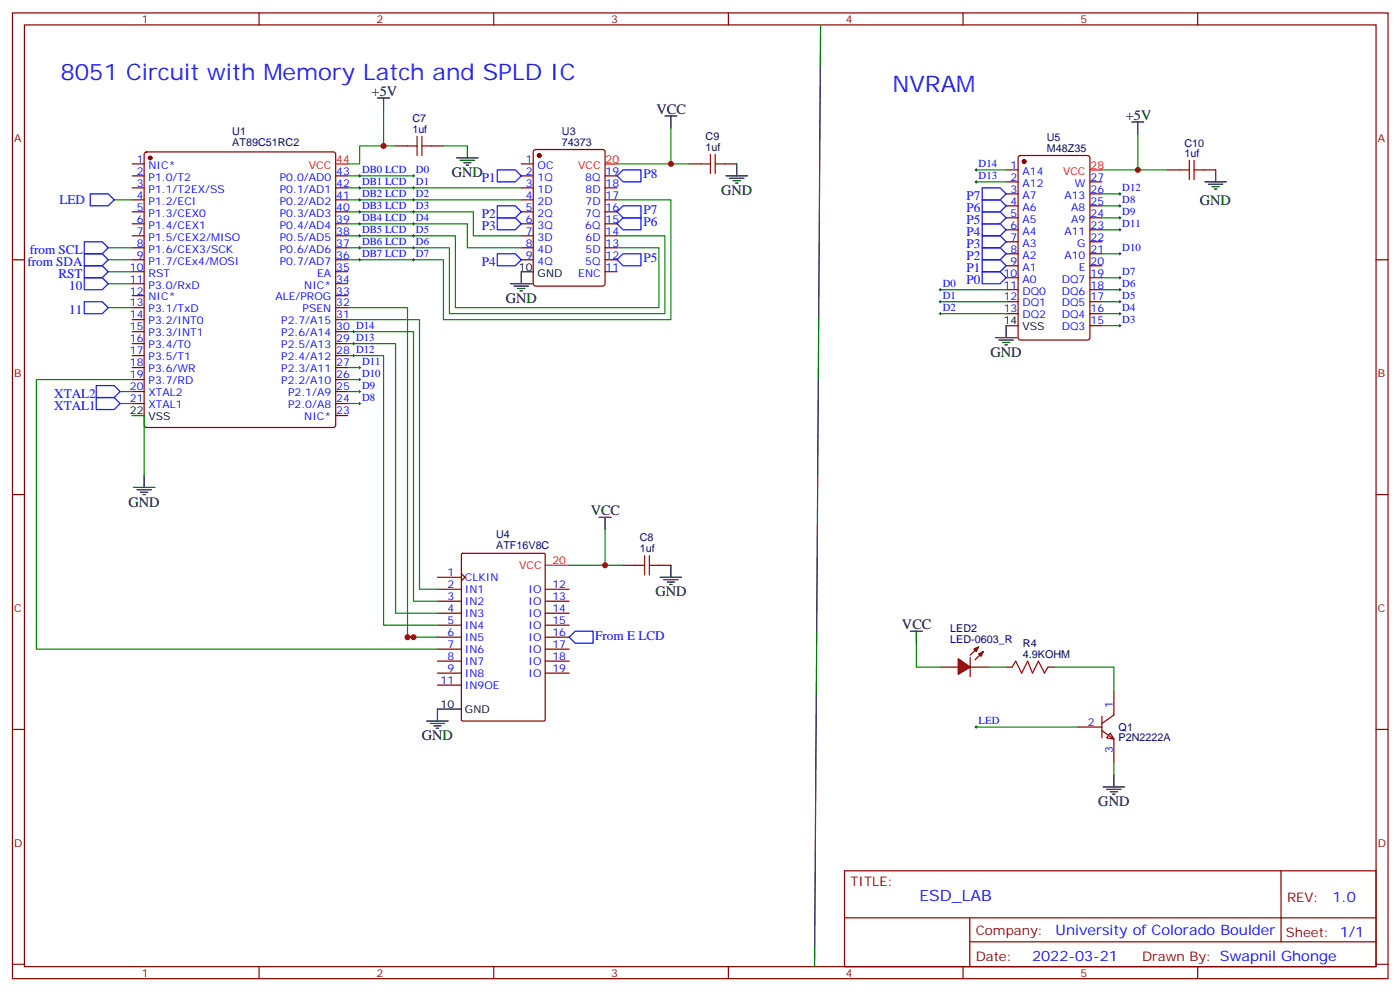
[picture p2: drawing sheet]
<svg xmlns="http://www.w3.org/2000/svg" width="413mm" height="292mm" viewBox="0 0 413 292" stroke-linecap="round" stroke-linejoin="round" font-family="sans-serif">
<g fill="none" stroke="#870000" stroke-width=".35">
<path d="M3.7 3.8h405.3v284.3h-405.3zM7.2 7.3h398.3v277.3h-398.3zM76.3 3.8v3.5M145.5 3.8v3.5M214.6 3.8v3.5M283.8 3.8v3.5M352.9 3.8v3.5M38.9 48.3h3.6M38.9 51.8h3.6M38.9 55.3h3.6M38.9 58.8h3.6M42.7 44.9l.5-.2h55l.5 .2 .2 .5v79.8l-.2 .5-.5 .2h-55l-.5-.3-.2-.4v-79.8z"/>
<path d="M98.9 51.8h3.5M98.9 55.3h3.5M98.9 58.8h3.5M116.6 43h3.5M127.1 43h3.6M153.6 48.3h3.5M153.6 51.8h3.5M153.6 55.3h3.5M153.6 58.8h3.5M157.4 44.2l.4-.2h19.8l.6 .5 .1 39-.5 .7h-20l-.6-.4-.1-39.1zM178.3 51.8h3.5M178.3 55.3h3.5"/>
<path d="M178.3 58.8h3.5M203 48.3h3.5M213.6 48.3h3.5M296.5 50h3.5M296.5 53.6h3.5M296.5 57.1h3.5M300.2 46l.5-.2h19.8l.6 .4 .1 53.2-.5 .7h-20l-.6-.4-.1-53.2zM321.2 53.6h3.5M321.2 57.1h3.5M344.1 50h3.5M354.7 50h3.5M3.7 76.5h3.5"/>
<path d="M38.9 76.5h3.6M38.9 62.4h3.6M38.9 65.9h3.6M38.9 69.4h3.6M38.9 73h3.6M98.9 76.5h3.5M98.9 62.4h3.5M98.9 65.9h3.5M98.9 69.4h3.5M98.9 73h3.5M153.6 76.5h3.5M153.6 62.4h3.5"/>
<path d="M153.6 65.9h3.5M153.6 69.4h3.5M153.6 73h3.5M178.3 76.5h3.5M178.3 62.4h3.5M178.3 65.9h3.5M178.3 69.4h3.5M178.3 73h3.5M296.5 60.6h3.5M296.5 64.1h3.5M296.5 67.7h3.5M296.5 71.2h3.5"/>
<path d="M296.5 74.7h3.5M296.5 78.2h3.5M321.2 60.6h3.5M321.2 64.1h3.5M321.2 67.7h3.5M321.2 71.2h3.5M321.2 74.7h3.5M321.2 78.2h3.5M405.5 76.5h3.5M38.9 80h3.6M38.9 83.5h3.6M38.9 87.1h3.6"/>
<path d="M38.9 90.6h3.6M38.9 94.1h3.6M38.9 97.6h3.6M98.9 80h3.5M98.9 83.5h3.5M98.9 87.1h3.5M98.9 90.6h3.5M98.9 94.1h3.5M98.9 97.6h3.5M178.3 80h3.5M296.5 81.8h3.5M296.5 85.3h3.5"/>
<path d="M296.5 88.8h3.5M296.5 92.4h3.5M321.2 81.8h3.5M321.2 85.3h3.5M321.2 88.8h3.5M321.2 92.4h3.5M321.2 95.9h3.5M38.9 101.2h3.6M38.9 104.7h3.6M38.9 108.2h3.6M38.9 111.8h3.6M38.9 115.3h3.6"/>
<path d="M38.9 118.8h3.6M98.9 101.2h3.5M98.9 104.7h3.5M98.9 108.2h3.5M98.9 111.8h3.5M98.9 115.3h3.5M98.9 118.8h3.5M98.9 122.3h3.5M3.7 145.6h3.5M405.5 145.6h3.5M128.9 173.5h7.1M128.9 177h7.1"/>
<path d="M128.9 170h7.1M136 168.9l1 1.1-1 1M136 163.1l.3-.2h24l.3 .2 .1 48.8-.2 .4h-24.2l-.3-.2zM160.7 173.5h7M160.7 177h7M183.6 166.4h3.5M194.2 166.4h3.5M128.9 180.6h7.1M128.9 184.1h7.1M128.9 187.6h7.1M128.9 191.1h7.1M128.9 194.7h7.1"/>
<path d="M128.9 198.2h7.1M160.7 180.6h7M160.7 184.1h7M160.7 187.6h7M160.7 191.1h7M160.7 194.7h7M160.7 198.2h7M3.7 214.8h3.5M128.9 201.7h7.1M405.5 214.8h3.5M248.8 256.4h156.7v28.2h-156.7zM377.5 256.4v20.9"/>
<path d="M248.9 270.2h156.5M285.8 277.3h119.6M285.8 270.2v14.2M3.7 283.9h3.5M76.3 284.6v3.5M145.5 284.6v3.5M214.6 284.6v3.5M283.8 284.6v3.5M352.9 284.6v3.5M405.5 283.9h3.5"/>
</g>
<g fill="#870000" stroke="#870000" stroke-width=".35">
<circle cx="44.2" cy="46.5" r=".53"/>
<circle cx="158.9" cy="45.8" r=".53"/>
<circle cx="301.8" cy="47.6" r=".53"/>
</g>
<g fill="none" stroke="#000" stroke-width=".35">
<path d="M241.8 7.7l-1.8 276.9M111.3 28.9h3.5M113 28.9v3.5M195.9 34.1h3.6M197.7 34.1v3.6M333.5 35.9h3.5M335.3 35.9v3.5M134.5 46.5h6.4M135.6 47.2h4.2M136.7 47.9h2.1M137.4 48.6h.7M137.7 43v3.5"/>
<path d="M213.9 51.8h6.4M215 52.5h4.2M216 53.2h2.2M216.7 53.9h.8M217.1 48.3v3.5M355 53.6h6.4M356.1 54.3h4.2M357.2 55h2.1M357.9 55.7h.7M358.2 50v3.6M150.4 83.5h6.4M151.5 84.2h4.2"/>
<path d="M152.5 84.9h2.2M153.2 85.7h.8M157.1 80h-3.5v3.5M293.3 99.4h6.3M300 95.9h-3.5v3.5M294.4 100.1h4.2M295.4 100.8h2.1M296.1 101.5h.7M38.9 122.3h3.6M42.5 140v3.5M39.3 143.5h6.3M40.4 144.2h4.2"/>
<path d="M41.4 144.9h2.1M42.1 145.6h.7M176.5 152.3h3.6M178.3 152.3v3.6M194.5 170h6.4M195.6 170.7h4.2M196.6 171.4h2.2M197.3 172.1h.7M197.7 166.4v3.6M125.7 212.3h6.4M126.8 213h4.2M127.8 213.7h2.2"/>
<path d="M128.6 214.4h.7M136 208.8h-7.1v3.5"/>
</g>
<path d="M98.9 48.3h3.5M178.3 48.3h3.5M321.2 50h3.5M160.7 166.4h7" fill="none" stroke="#f00" stroke-width=".35"/>
<g fill="none" stroke="#a10000" stroke-width=".35">
<path d="M120.1 43h2.8M122.9 40.1v5.7M124.3 43h2.8M124.3 40.1v5.7M206.5 48.3h2.8M209.3 45.4v5.7M210.7 48.3h2.9M210.7 45.4v5.7M347.6 50h2.8M350.4 47.2v5.6M351.9 50h2.8M351.9 47.2v5.6"/>
<path d="M187.1 166.4h2.8M189.9 163.6v5.7M191.3 166.4h2.9M191.3 163.6v5.7"/>
</g>
<g fill="none" stroke="#008700" stroke-width=".35">
<path d="M113 32.4v10.6h-7v5.3h-3.6M197.7 37.7v10.6h5.3M335.3 39.4v10.6M33.7 58.8h5.2M102.4 58.8h51.2M102.4 55.3h51.2M102.4 51.8h19.4M113 43h3.6M130.7 43h7M181.8 58.8h15.9v35.3h-67v-17.6h-28.3M181.8 48.3h15.9M287.7 50h8.8"/>
<path d="M287.7 53.6h8.8M324.7 50h19.4M324.7 57.1h5.3M102.4 62.4h37.1v7h14.1M102.4 65.9h35.3v7.1h15.9M102.4 69.4h31.8v21.2h60v-17.6h-12.4M181.8 69.4h14.1v23h-63.5v-19.4h-30M324.7 74.7h5.3M324.7 67.7h5.3M324.7 64.1h5.3M324.7 60.6h5.3M31.9 80h7"/>
<path d="M102.4 90.6h17.7v97h1.7M102.4 97.6h19.4v79.4h7.1M102.4 94.1h21.2v79.4h5.3M277.1 85.3h19.4M277.1 88.8h19.4M277.1 92.4h19.4M324.7 85.3h5.3M324.7 88.8h5.3M324.7 92.4h5.3M324.7 81.8h5.3M324.7 95.9h5.3M35.4 115.3h3.5"/>
<path d="M35.4 118.8h3.5M38.9 111.8h-28.2v79.3h118.2M102.4 101.2h14.2v79.4h12.3M102.4 104.7h10.6v79.4h15.9M102.4 115.3h3.6M102.4 118.8h3.6M102.4 111.8h3.6M102.4 108.2h3.6M38.9 122.3h3.6v17.7M178.3 155.9v10.5M167.7 166.4h15.9M120.1 187.6h8.8"/>
</g>
<g fill="none" stroke="#00f" stroke-width=".35">
<path d="M26.6 57.1h5.3l1.8 1.7-1.8 1.8h-5.3zM146.5 50h5.3l1.8 1.8-1.8 1.8h-5.3zM181.8 51.8l1.8-1.8h5.3v3.6h-5.3zM289.4 58.8h5.3l1.8 1.8-1.8 1.8h-5.3zM289.4 55.3h5.3l1.8 1.8-1.8 1.7h-5.3zM24.8 78.2h5.3l1.8 1.8-1.8 1.8h-5.3zM146.5 60.6h5.3l1.8 1.8-1.8 1.7h-5.3zM146.5 64.1h5.3l1.8 1.8-1.8 1.8h-5.3zM146.5 74.7h5.3l1.8 1.8-1.8 1.7h-5.3zM181.8 62.4l1.8-1.8h5.3v3.5h-5.3zM181.8 65.9l1.8-1.8h5.3v3.6h-5.3zM181.8 76.5l1.8-1.8h5.3v3.5h-5.3z"/>
<path d="M289.4 76.5h5.3l1.8 1.7-1.8 1.8h-5.3zM289.4 73h5.3l1.8 1.7-1.8 1.8h-5.3zM289.4 69.4h5.3l1.8 1.8-1.8 1.8h-5.3zM289.4 65.9h5.3l1.8 1.8-1.8 1.7h-5.3zM289.4 62.4h5.3l1.8 1.7-1.8 1.8h-5.3zM289.4 80h5.3l1.8 1.8-1.8 1.7h-5.3zM28.4 113.5h5.3l1.7 1.8-1.7 1.8h-5.3zM28.4 117.1h5.3l1.7 1.7-1.7 1.8h-5.3z"/>
</g>
<g fill="none" stroke="#000" stroke-width=".29">
<path d="M121.5 51.8h.7M121.5 55.3h.7M121.5 58.8h.7M121.8 51.4v.7M121.8 55v.7M121.8 58.5v.7M287.3 53.6h.7M287.3 50h.7M287.7 49.7v.7M287.7 53.2v.7M329.6 57.1h.7M330 56.7v.7"/>
<path d="M121.5 62.4h.7M121.5 65.9h.7M121.5 69.4h.7M121.5 73h.7M121.5 76.5h.7M121.8 62v.7M121.8 65.5v.8M121.8 69.1v.7M121.8 72.6v.7M121.8 76.1v.7M329.6 60.6h.7M329.6 64.1h.7"/>
<path d="M329.6 74.7h.7M329.6 67.7h.7M330 60.3v.7M330 63.8v.7M330 67.3v.7M330 74.4v.7M103.9 97.6h.7M104.2 97.3v.7M276.7 85.3h.7M276.7 88.8h.7M276.7 92.4h.7M277.1 84.9v.8"/>
<path d="M277.1 88.5v.7M277.1 92v.7M329.6 85.3h.7M329.6 88.8h.7M329.6 92.4h.7M329.6 95.9h.7M329.6 81.8h.7M330 81.4v.7M330 84.9v.8M330 88.5v.7M330 92v.7M330 95.5v.7"/>
<path d="M103.9 104.7h.7M103.9 101.2h.7M104.2 100.8v.7M104.2 104.4v.7M105.6 118.8h.7M105.6 115.3h.7M105.6 111.8h.7M105.6 108.2h.7M106 107.9v.7M106 111.4v.7M106 114.9v.7M106 118.5v.7"/>
</g>
<g fill="#f00" stroke="#870000" stroke-width=".35">
<path d="M282.4 194l3.5 2.4-3.5 2.1z"/>
<path d="M285.9 193.6v5.6z"/>
</g>
<g fill="#870000" stroke="#870000" stroke-width=".35">
<path d="M285.9 192.9l1.4-1.4z"/>
<path d="M288.7 192.9l-1.4 1.4z"/>
</g>
<g fill="#f00" stroke="#870000" stroke-width=".35">
<path d="M286.9 191.1l1.5-.7-.7 1.4z"/>
<path d="M288.4 192.5l1.4-.7-.7 1.5z"/>
</g>
<path d="M277.1 196.4h5.3M285.9 196.4h5.3" fill="none" stroke="#870000" stroke-width=".35"/>
<path d="M327.2 215.8l1 1.8-2.1-.4z" fill="#fff" stroke="#870000" stroke-width=".35"/>
<path d="M296.5 196.4h1.7M308.8 196.4h1.8M317.6 214.1h7.1M324.7 215.1l3.5 2.5v7M324.7 210.9v6.3M328.2 203.5v7l-3.5 2.5" fill="none" stroke="#870000" stroke-width=".35"/>
<path d="M268.3 185.8h3.5M270 185.8v3.6M325 231.7h6.4M326.1 232.4h4.2M327.2 233.1h2.1M327.9 233.8h.7M328.2 228.2v3.5" fill="none" stroke="#000" stroke-width=".35"/>
<path d="M31.9 76.5h7M31.9 73h7M31.9 90.6h7M31.9 83.5h7M270 189.4v7h7.1M291.2 196.4h5.3M310.6 196.4h17.6v7.1M287.7 214.1h29.9M328.2 224.6v3.6" fill="none" stroke="#008700" stroke-width=".35"/>
<path d="M298.2 196.4l1.1-1.7 1.8 3.5 1.7-3.5 1.4 3.5 1.8-3.5 1.8 3.5 1-1.8" fill="none" stroke="#a10000" stroke-width=".35"/>
<g fill="none" stroke="#000" stroke-width=".29">
<path d="M105.6 51.8h.7M105.6 55.3h.7M105.6 58.8h.7M106 51.4v.7M106 55v.7M106 58.5v.7M105.6 62.4h.7M105.6 65.9h.7M105.6 69.4h.7M105.6 73h.7M105.6 76.5h.7M106 62v.7"/>
<path d="M106 65.5v.8M106 69.1v.7M106 72.6v.7M106 76.1v.7M287.3 214.1h.7M287.7 213.7v.7"/>
</g>
<path d="M24.8 74.7h5.3l1.8 1.8-1.8 1.7h-5.3zM24.8 71.2h5.3l1.8 1.8-1.8 1.7h-5.3zM24.8 81.8h5.3l1.8 1.7-1.8 1.8h-5.3zM24.8 88.8h5.3l1.8 1.8-1.8 1.8h-5.3zM167.7 187.6l1.8-1.8h5.3v3.6h-5.3z" fill="none" stroke="#00f" stroke-width=".35"/>
<g fill="#c00">
<circle cx="113" cy="43" r=".88"/>
<circle cx="178.3" cy="166.4" r=".88"/>
<circle cx="197.7" cy="48.3" r=".88"/>
<circle cx="120.1" cy="187.6" r=".88"/>
<circle cx="121.8" cy="187.6" r=".88"/>
<circle cx="335.3" cy="50" r=".88"/>
</g>
<g font-size="6.7" fill="#00f">
<text x="17.8" y="23.6">8051 Circuit with Memory Latch and SPLD IC</text>
<text x="263" y="27.1">NVRAM</text>
</g>
<text font-size="4.6" fill="#00f" x="270.9" y="265.4">ESD_LAB</text>
<g font-size="4.2">
<text x="109.5" y="28.2">+5V</text>
<text x="193.5" y="33.4">VCC</text>
<text x="331.8" y="35.2">+5V</text>
<text x="133.1" y="52.1">GND</text>
<text x="212.5" y="57.4">GND</text>
<text x="353.5" y="60.3">GND</text>
<text x="149" y="89.2">GND</text>
<text x="291.9" y="105.1">GND</text>
<text x="37.9" y="149.2">GND</text>
<text x="174.1" y="151.6">VCC</text>
<text x="193.1" y="175.6">GND</text>
<text x="265.8" y="185.1">VCC</text>
<text x="124.3" y="217.9">GND</text>
<text x="323.6" y="237.3">GND</text>
</g>
<g font-size="4.2" fill="#00f">
<text x="392.6" y="265.7">1.0</text>
<text x="311" y="275.2">University of Colorado Boulder</text>
<text x="304.1" y="283">2022-03-21</text>
</g>
<g font-size="3.9" fill="#00f">
<text x="141.9" y="53.6">P1</text>
<text x="189.7" y="52.5">P8</text>
<text x="284.8" y="58.8">P7</text>
<text x="17.5" y="60.1">LED</text>
<text x="141.9" y="64.1">P2</text>
<text x="189.7" y="63.1">P7</text>
<text x="284.8" y="65.9">P5</text>
<text x="284.8" y="62.4">P6</text>
<text x="141.9" y="67.7">P3</text>
<text x="189.7" y="66.7">P6</text>
<text x="284.8" y="69.4">P4</text>
<text x="8.7" y="74.7">from SCL</text>
<text x="189.7" y="77.2">P5</text>
<text x="284.8" y="76.5">P2</text>
<text x="284.8" y="73">P3</text>
<text x="8.1" y="78.2">from SDA</text>
<text x="17.2" y="81.8">RST</text>
<text x="141.9" y="78.2">P4</text>
<text x="284.8" y="83.5">P0</text>
<text x="284.8" y="80">P1</text>
<text x="20.4" y="85.3">10</text>
<text x="20.4" y="92.4">11</text>
<text x="16" y="117.1">XTAL2</text>
<text x="16" y="120.6">XTAL1</text>
<text x="175.4" y="188.4">From E LCD</text>
</g>
<g font-size="3.9" fill="#800">
<text x="250.6" y="261">TITLE:</text>
<text x="379.2" y="265.7">REV:</text>
<text x="287.5" y="275.2">Company:</text>
<text x="378.9" y="275.8">Sheet: 1/1</text>
<text x="287.5" y="282.9">Date:</text>
<text x="336.6" y="282.9">Drawn By: Swapnil Ghonge</text>
</g>
<g font-size="3.2" fill="#800">
<text x="41.8" y="6.8">1</text>
<text x="110.9" y="6.8">2</text>
<text x="180.1" y="6.8">3</text>
<text x="249.2" y="6.8">4</text>
<text x="318.3" y="6.8">5</text>
<text x="4.2" y="41.9">A</text>
<text x="406" y="41.9">A</text>
<text x="4.2" y="111.1">B</text>
<text x="406" y="111.1">B</text>
<text x="4.2" y="180.2">C</text>
<text x="406" y="180.2">C</text>
<text x="4.2" y="249.3">D</text>
<text x="406" y="249.3">D</text>
<text x="41.8" y="287.6">1</text>
<text x="110.9" y="287.6">2</text>
<text x="180.1" y="287.6">3</text>
<text x="249.2" y="287.6">4</text>
<text x="318.3" y="287.6">5</text>
</g>
<g font-size="3.2" fill="#000080">
<text x="121.5" y="35.9">C7</text>
<text x="68.5" y="39.7">U1</text>
<text x="121.5" y="39.1">1uf</text>
<text x="165.6" y="39.7">U3</text>
<text x="207.9" y="41.2">C9</text>
<text x="308.5" y="41.5">U5</text>
<text x="68.5" y="43.1">AT89C51RC2</text>
<text x="165.6" y="43">74373</text>
<text x="207.9" y="44.4">1uf</text>
<text x="308.5" y="44.7">M48Z35</text>
<text x="349" y="46.1">1uf</text>
<text x="349" y="43.2">C10</text>
<text x="146.2" y="161.8">ATF16V8C</text>
<text x="146.2" y="158.5">U4</text>
<text x="188.5" y="159.4">C8</text>
<text x="188.5" y="162.6">1uf</text>
<text x="280" y="189.4">LED-0603_R</text>
<text x="280" y="186.2">LED2</text>
<text x="301.4" y="190.4">R4</text>
<text x="301.4" y="193.6">4.9KOHM</text>
<text x="329.6" y="215.1">Q1</text>
<text x="329.6" y="218.3">P2N2222A</text>
</g>
<g font-size="3.2" fill="#00f">
<text x="40.3" y="47.9">1</text>
<text x="154.9" y="47.9">1</text>
<text x="40.3" y="51.4">2</text>
<text x="43.8" y="49.7">NIC*</text>
<text x="43.8" y="53.2">P1.0/T2</text>
<text x="82.4" y="53.2">P0.0/AD0</text>
<text x="99.1" y="51.4">43</text>
<text x="106.7" y="50.9">DB0 LCD</text>
<text x="122.6" y="50.9">D0</text>
<text x="154.9" y="51.4">2</text>
<text x="158.4" y="49.7">OC</text>
<text x="158.4" y="53.2">1Q</text>
<text x="172.5" y="53.2">8Q</text>
<text x="178.5" y="51.4">19</text>
<text x="288.4" y="52.7">D13</text>
<text x="288.4" y="49.1">D14</text>
<text x="297.8" y="49.7">1</text>
<text x="297.8" y="53.2">2</text>
<text x="301.3" y="51.4">A14</text>
<text x="321.3" y="53.2">27</text>
<text x="40.3" y="55">3</text>
<text x="40.3" y="58.5">4</text>
<text x="43.8" y="56.7">P1.1/T2EX/SS</text>
<text x="82.4" y="56.7">P0.1/AD1</text>
<text x="99.1" y="58.5">41</text>
<text x="99.1" y="55">42</text>
<text x="106.7" y="54.4">DB1 LCD</text>
<text x="106.7" y="58">DB2 LCD</text>
<text x="122.6" y="54.4">D1</text>
<text x="122.6" y="58">D2</text>
<text x="154.9" y="55">3</text>
<text x="154.9" y="58.5">4</text>
<text x="158.4" y="56.7">1D</text>
<text x="172.5" y="56.7">8D</text>
<text x="178.5" y="58.5">17</text>
<text x="178.5" y="55">18</text>
<text x="297.8" y="56.7">3</text>
<text x="301.3" y="55">A12</text>
<text x="301.3" y="58.5">A7</text>
<text x="313.7" y="58.5">A13</text>
<text x="316.7" y="55">W</text>
<text x="321.3" y="56.7">26</text>
<text x="330.7" y="59.7">D8</text>
<text x="330.7" y="56.2">D12</text>
<text x="40.3" y="62">5</text>
<text x="40.3" y="65.5">6</text>
<text x="43.8" y="60.3">P1.2/ECI</text>
<text x="43.8" y="63.8">P1.3/CEX0</text>
<text x="82.4" y="63.8">P0.3/AD3</text>
<text x="82.4" y="60.3">P0.2/AD2</text>
<text x="99.1" y="65.5">39</text>
<text x="99.1" y="62">40</text>
<text x="106.7" y="61.5">DB3 LCD</text>
<text x="106.7" y="65">DB4 LCD</text>
<text x="122.6" y="61.5">D3</text>
<text x="122.6" y="65">D4</text>
<text x="154.9" y="62">5</text>
<text x="154.9" y="65.5">6</text>
<text x="158.4" y="60.3">2D</text>
<text x="158.4" y="63.8">2Q</text>
<text x="172.5" y="63.8">7Q</text>
<text x="172.5" y="60.3">7D</text>
<text x="178.5" y="65.5">15</text>
<text x="178.5" y="62">16</text>
<text x="297.8" y="60.3">4</text>
<text x="297.8" y="63.8">5</text>
<text x="301.3" y="62">A6</text>
<text x="301.3" y="65.5">A5</text>
<text x="315.7" y="65.5">A9</text>
<text x="315.7" y="62">A8</text>
<text x="321.3" y="63.8">24</text>
<text x="321.3" y="60.3">25</text>
<text x="330.7" y="63.3">D9</text>
<text x="40.3" y="69.1">7</text>
<text x="43.8" y="67.3">P1.4/CEX1</text>
<text x="43.8" y="70.8">P1.5/CEX2/MISO</text>
<text x="82.4" y="70.8">P0.5/AD5</text>
<text x="82.4" y="67.3">P0.4/AD4</text>
<text x="99.1" y="69.1">38</text>
<text x="106.7" y="68.5">DB5 LCD</text>
<text x="122.6" y="68.5">D5</text>
<text x="154.9" y="69.1">7</text>
<text x="158.4" y="67.3">3Q</text>
<text x="158.4" y="70.8">3D</text>
<text x="172.5" y="67.3">6Q</text>
<text x="172.5" y="70.8">6D</text>
<text x="178.5" y="69.1">14</text>
<text x="297.8" y="67.3">6</text>
<text x="297.8" y="70.8">7</text>
<text x="301.3" y="69.1">A4</text>
<text x="313.7" y="69.1">A11</text>
<text x="321.3" y="70.8">22</text>
<text x="321.3" y="67.3">23</text>
<text x="330.7" y="66.8">D11</text>
<text x="40.3" y="72.6">8</text>
<text x="40.3" y="76.1">9</text>
<text x="43.8" y="74.4">P1.6/CEX3/SCK</text>
<text x="43.8" y="77.9">P1.7/CEx4/MOSI</text>
<text x="82.4" y="77.9">P0.7/AD7</text>
<text x="82.4" y="74.4">P0.6/AD6</text>
<text x="99.1" y="76.1">36</text>
<text x="99.1" y="72.6">37</text>
<text x="106.7" y="72.1">DB6 LCD</text>
<text x="106.7" y="75.6">DB7 LCD</text>
<text x="122.6" y="72.1">D6</text>
<text x="122.6" y="75.6">D7</text>
<text x="154.9" y="72.6">8</text>
<text x="154.9" y="76.1">9</text>
<text x="158.4" y="74.4">4D</text>
<text x="158.4" y="77.9">4Q</text>
<text x="172.5" y="77.9">5Q</text>
<text x="172.5" y="74.4">5D</text>
<text x="178.5" y="76.1">12</text>
<text x="178.5" y="72.6">13</text>
<text x="297.8" y="74.4">8</text>
<text x="297.8" y="77.9">9</text>
<text x="301.3" y="72.6">A3</text>
<text x="301.3" y="76.1">A2</text>
<text x="313.7" y="76.1">A10</text>
<text x="317.4" y="72.6">G</text>
<text x="321.3" y="77.9">20</text>
<text x="321.3" y="74.4">21</text>
<text x="330.7" y="73.8">D10</text>
<text x="38.3" y="79.7">10</text>
<text x="38.3" y="83.2">11</text>
<text x="43.8" y="81.4">RST</text>
<text x="93.4" y="81.4">EA</text>
<text x="99.1" y="83.2">34</text>
<text x="99.1" y="79.7">35</text>
<text x="170.4" y="81.4">ENC</text>
<text x="178.5" y="79.7">11</text>
<text x="295.8" y="81.4">10</text>
<text x="301.3" y="79.7">A1</text>
<text x="301.3" y="83.2">A0</text>
<text x="312.9" y="83.2">DQ7</text>
<text x="317.9" y="79.7">E</text>
<text x="321.3" y="81.4">19</text>
<text x="330.7" y="80.9">D7</text>
<text x="38.3" y="86.7">12</text>
<text x="43.8" y="84.9">P3.0/RxD</text>
<text x="43.8" y="88.5">NIC*</text>
<text x="81.1" y="88.5">ALE/PROG</text>
<text x="89.7" y="84.9">NIC*</text>
<text x="99.1" y="86.7">33</text>
<text x="277.8" y="84.4">D0</text>
<text x="277.8" y="87.9">D1</text>
<text x="295.8" y="84.9">11</text>
<text x="295.8" y="88.5">12</text>
<text x="301.3" y="86.7">DQ0</text>
<text x="312.9" y="86.7">DQ6</text>
<text x="321.3" y="88.5">17</text>
<text x="321.3" y="84.9">18</text>
<text x="330.7" y="87.9">D5</text>
<text x="330.7" y="84.4">D6</text>
<text x="38.3" y="90.2">13</text>
<text x="38.3" y="93.8">14</text>
<text x="43.8" y="92">P3.1/TxD</text>
<text x="43.8" y="95.5">P3.2/INT0</text>
<text x="82.9" y="95.5">P2.7/A15</text>
<text x="89.2" y="92">PSEN</text>
<text x="99.1" y="93.8">31</text>
<text x="99.1" y="90.2">32</text>
<text x="277.8" y="91.5">D2</text>
<text x="295.8" y="92">13</text>
<text x="301.3" y="90.2">DQ1</text>
<text x="301.3" y="93.8">DQ2</text>
<text x="312.9" y="93.8">DQ4</text>
<text x="312.9" y="90.2">DQ5</text>
<text x="321.3" y="95.5">15</text>
<text x="321.3" y="92">16</text>
<text x="330.7" y="95">D3</text>
<text x="330.7" y="91.5">D4</text>
<text x="38.3" y="97.3">15</text>
<text x="38.3" y="100.8">16</text>
<text x="43.8" y="99.1">P3.3/INT1</text>
<text x="82.9" y="99.1">P2.6/A14</text>
<text x="99.1" y="100.8">29 D13</text>
<text x="99.1" y="97.3">30 D14</text>
<text x="312.9" y="97.3">DQ3</text>
<text x="38.3" y="104.4">17</text>
<text x="38.3" y="107.9">18</text>
<text x="43.8" y="102.6">P3.4/T0</text>
<text x="43.8" y="106.1">P3.5/T1</text>
<text x="82.9" y="106.1">P2.4/A12</text>
<text x="82.9" y="102.6">P2.5/A13</text>
<text x="99.1" y="107.9">27</text>
<text x="99.1" y="104.4">28 D12</text>
<text x="106.7" y="107.4">D11</text>
<text x="38.3" y="111.4">19</text>
<text x="43.8" y="109.6">P3.6/WR</text>
<text x="43.8" y="113.2">P3.7/RD</text>
<text x="82.9" y="113.2">P2.2/A10</text>
<text x="82.9" y="109.6">P2.3/A11</text>
<text x="99.1" y="111.4">26</text>
<text x="106.7" y="110.9">D10</text>
<text x="38.3" y="114.9">20</text>
<text x="38.3" y="118.5">21</text>
<text x="43.8" y="116.7">XTAL2</text>
<text x="84.9" y="116.7">P2.1/A9</text>
<text x="99.1" y="118.5">24</text>
<text x="99.1" y="114.9">25</text>
<text x="106.7" y="117.9">D8</text>
<text x="106.7" y="114.4">D9</text>
<text x="43.8" y="120.2">XTAL1</text>
<text x="84.9" y="120.2">P2.0/A8</text>
<text x="89.7" y="123.8">NIC*</text>
<text x="99.1" y="122">23</text>
<text x="131.8" y="169.6">1</text>
<text x="131.8" y="173.1">2</text>
<text x="137" y="171">CLKIN</text>
<text x="162.8" y="173.1">12</text>
<text x="131.8" y="176.7">3</text>
<text x="137" y="174.6">IN1</text>
<text x="137" y="178.1">IN2</text>
<text x="155.8" y="174.6">IO</text>
<text x="155.8" y="178.1">IO</text>
<text x="162.8" y="176.7">13</text>
<text x="131.8" y="180.2">4</text>
<text x="131.8" y="183.7">5</text>
<text x="137" y="181.6">IN3</text>
<text x="137" y="185.1">IN4</text>
<text x="155.8" y="181.6">IO</text>
<text x="155.8" y="185.1">IO</text>
<text x="162.8" y="180.2">14</text>
<text x="162.8" y="183.7">15</text>
<text x="131.8" y="187.3">6</text>
<text x="131.8" y="190.8">7</text>
<text x="137" y="188.7">IN5</text>
<text x="155.8" y="188.7">IO</text>
<text x="162.8" y="187.3">16</text>
<text x="162.8" y="190.8">17</text>
<text x="131.8" y="194.3">8</text>
<text x="131.8" y="197.8">9</text>
<text x="137" y="192.2">IN6</text>
<text x="137" y="195.7">IN7</text>
<text x="155.8" y="192.2">IO</text>
<text x="155.8" y="195.7">IO</text>
<text x="162.8" y="194.3">18</text>
<text x="162.8" y="197.8">19</text>
<text x="129.8" y="201.4">11</text>
<text x="137" y="199.2">IN8</text>
<text x="137" y="202.8">IN9OE</text>
<text x="155.8" y="199.2">IO</text>
<text x="327.9" y="208.4" transform="rotate(-90 327.9 208.4)">1</text>
<text x="288.4" y="213.2">LED</text>
<text x="320.6" y="213.7">2</text>
<text x="327.9" y="221.7" transform="rotate(-90 327.9 221.7)">3</text>
</g>
<g font-size="3.2" fill="#f00">
<text x="99.1" y="47.9">44</text>
<text x="178.5" y="47.9">20</text>
<text x="91" y="49.7">VCC</text>
<text x="170.4" y="49.7">VCC</text>
<text x="313.3" y="51.4">VCC</text>
<text x="321.3" y="49.7">28</text>
<text x="153" y="167.5">VCC</text>
<text x="162.8" y="166.1">20</text>
</g>
<g font-size="3.2">
<text x="152.9" y="79.7">10</text>
<text x="158.4" y="81.4">GND</text>
<text x="295.8" y="95.5">14</text>
<text x="301.3" y="97.3">VSS</text>
<text x="38.3" y="122">22</text>
<text x="43.8" y="123.8">VSS</text>
<text x="129.8" y="208.4">10</text>
<text x="137" y="209.8">GND</text>
</g>
</svg>
